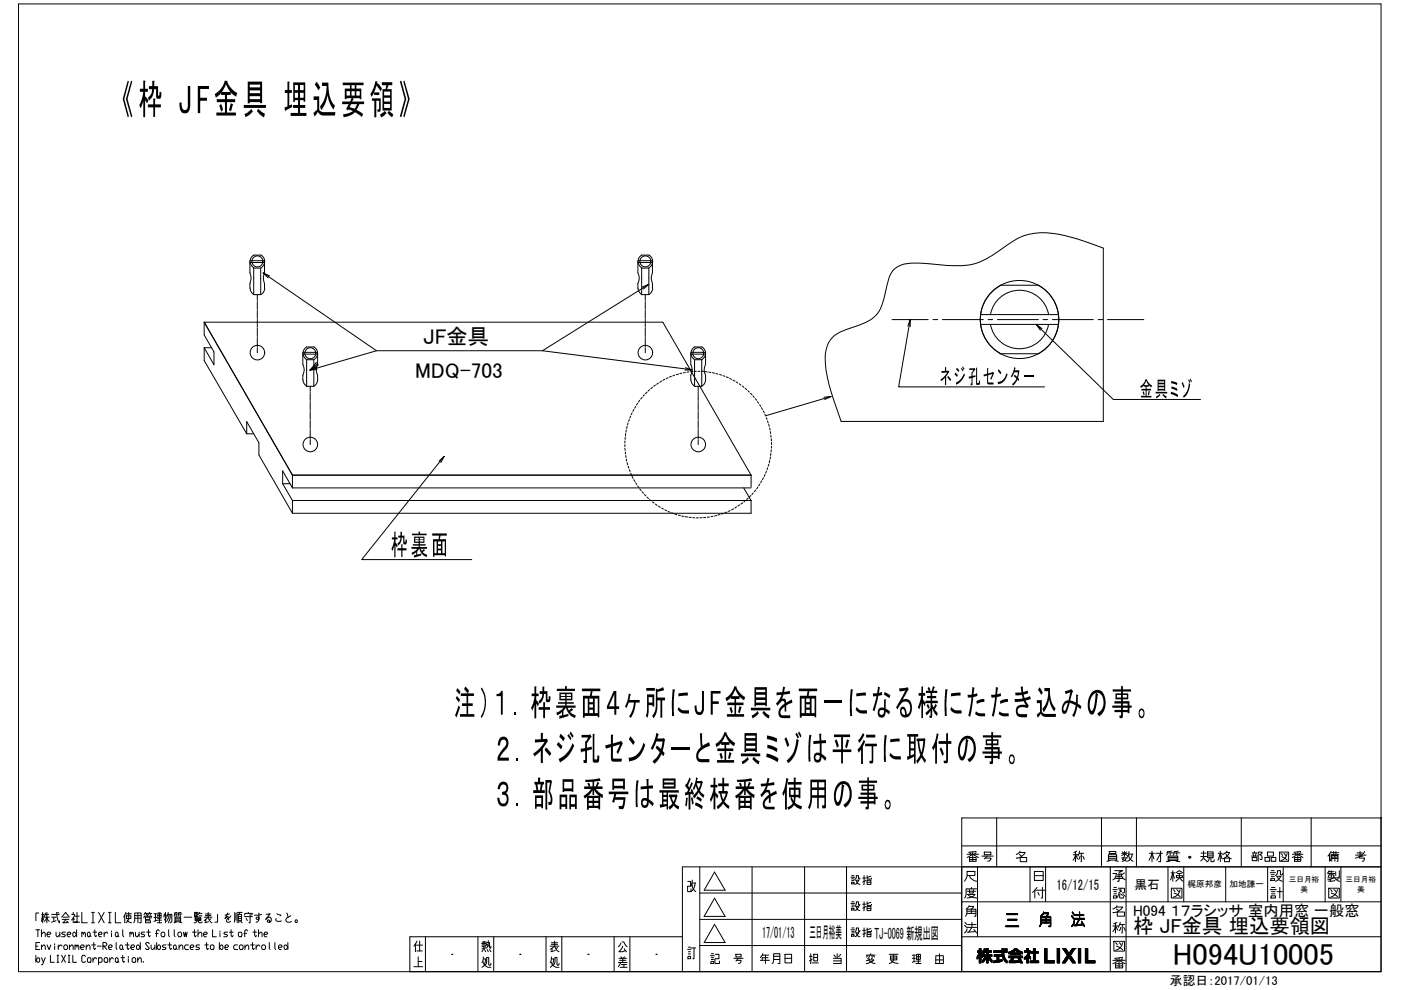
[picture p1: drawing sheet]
<svg xmlns="http://www.w3.org/2000/svg" width="297mm" height="210mm" viewBox="0 0 297 210" stroke-linecap="round" stroke-linejoin="round" font-family="sans-serif">
<!-- layer: TOS_WA -->
<g fill="none" stroke="#000" stroke-width=".21">
<path d="M3.9 .8h288.9v205.2h-288.9zM203.9 179.4h88.9M211.3 173.4v10.4M233.5 173.4v10.4M240.9 173.4v10.4M263.2 173.4v10.4M278 173.4v10.4M292.8 173.4h.1M292.8 173.4h-88.9v32.6M7.6 197.1h.8M8 197.1v1.5M8.2 193.6h-.6v1.6"/>
<path d="M8.4 199.8h-.8v1.5h.8M8.8 198.1l.6-.5 .2 .3v.7M8.8 197.1v1.5M8.8 193.9h.5M9 193.4v2.3M9.2 195.1l-.2-1.2-.2 1.5M9.4 195.4l.5-.9 .2 .6 .3 .3M9.4 194.5h1M9.6 193.9h.7M9.6 193.6l-.2 .7M9.9 193.4v2.3M10 198.1h.6l.2-.2-.2-.3h-.4l-.2 .3v.5l.2 .2h.4"/>
<path d="M11 194.5h.9M11 193.9h1.6M11.4 194.5v.9M11.9 197.6v.8l.2 .2h.2l.4-.5M11.9 195.2l-.9 .3M12 193.4a3.4 3.4 0 0 0 .6 2.3v-.5M12.2 193.4l.3 .2M12.7 197.6v1M13.1 194.5l.8-1.1 .8 1.1M13.2 194.9h1.4M13.4 194.5h1M13.9 197.6h-.6l-.2 .3 .2 .2h.4l.2 .3-.2 .2h-.6"/>
<path d="M13.9 194.9l-.6 .8 1-.2M14.2 195.3l.3 .4M14.3 198.1h.5l.3-.2-.3-.3h-.3l-.2 .3v.5l.2 .2h.3M15.2 193.9h.6v.3l-.6 .9M15.5 193.4v.5M15.6 197.6l.6 .5-.4 .5-.4-.2v-.5zM15.8 194.9l-.3-.3v1.1M15.9 194.3h.9M16.2 197.1v1.5M16.3 193.4v2.1h-.5h1.1M17.3 193.4v2.3h1.2M17.3 197.9l.2-.3 .2 .5"/>
<path d="M17.3 197.6v1M17.7 197.9l.2-.3 .2 .3v.7M18.7 197.6h.2l.2 .3v.5l-.2 .2h-.2l-.2-.2v-.5zM19.1 198.4l.2 .2M19.4 193.4h.6M19.4 195.7h.6M19.7 193.4v2.3M19.7 197.6h.8M19.9 199.8v1.3l.2 .2 .2-.2M20.1 197.1v1.3l.2 .2 .2-.2M20.9 198.1h.6l.2-.2-.2-.3h-.4l-.2 .3v.5l.2 .2h.4M20.9 193.4l1.2 2.3"/>
<path d="M22.1 193.4l-1.2 2.3M22.1 197.6v1M22.8 197.9l-.1-.3h-.2l-.4 .5M23 193.4h.6M23 195.7h.6M23.3 193.4v2.3M23.7 197.4v.2M23.7 197.9v.7M24.5 193.4v2.3h1.1M24.6 197.6h.2l.2 .3v.5l-.2 .2h-.2l-.1-.2v-.5zM24.6 199.8v1.3l.2 .2M25 198.4l.2 .2"/>
<path d="M26 197.1v1.3l.2 .2M26.4 194l-.2 .5M26.7 193.4l-.3 .6v1.7M26.7 193.7h1.2M26.8 194.2h1v.6h-1zM27 195.1l.1 .2 .8 .4M27 199.8v1.3l.2 .2 .2-.2M27.3 193.4a2.05 2.05 0 0 1-.6 2.3M27.5 197.9l.2-.3 .2 .5M27.5 197.6v1M27.9 197.9l.2-.3 .2 .3v.7M28.3 195.7l.3-.5v-1.6h1.3v2.1h-.3"/>
<path d="M28.6 194.7h1.3M28.6 194.1h1.3M28.7 197.6v.8l.2 .2h.2l.4-.5M29.2 193.6v2.1M29.5 197.6v1M29.7 199.8v1.5M30.5 194.6l.1-.3h1.6l-.2 .3M30.7 197.6h-.6l-.2 .3 .2 .2h.4l.2 .3-.2 .2h-.6M30.7 193.7h.6M30.8 194.5h1v.4h-1zM30.8 195.2h1.1v.5h-1.1zM30.8 193.4l-.3 .6"/>
<path d="M30.8 194.9v.3M31 193.7l.1 .3M31.1 197.6h.8M31.3 194v.3M31.5 197.1v1.3l.2 .2 .2-.2M31.6 193.7h.6M31.7 193.4l-.4 .6M31.8 193.7l.1 .3M32.6 193.7h.6M32.6 194.5h.6M33 193.7v1.6M33 197.9h.6"/>
<path d="M33.2 195.1l-.6 .3M33.2 199.8v1.5M33.3 195.7h1M33.4 195.1h.8M33.5 193.6h.6v1.1h-.6zM33.5 194.1h.6M33.8 197.4l-.2-.3-.4 .3v1.2M33.8 193.6v2.1M34.4 197.6h.3l.3 .3v.5l-.3 .2h-.3l-.3-.2v-.5zM34.8 193.7v.3h.5M34.8 194l-.1 .5M35.1 193.4v2.3"/>
<path d="M35.3 194.6l-.5 .5M35.6 193.9h.8v1.5l-.3 .3M35.7 193.4l-.4 1.1M35.8 197.1v1.3l.1 .2M35.8 193.9l-.1 .7-.4 .8M36 199.8v1.3l.2 .2 .2-.2M36.1 193.9l-.1 1.2-.3 .6M36.9 197.1v1.3l.2 .2M37 193.8h.7M37.1 194.5h1.2v.9h-1.2zM37.1 195.1h1.2M37.1 194.8h1.2"/>
<path d="M37.4 195.5l-.5 .2M37.4 193.8v.5M37.5 193.4l-.5 .1-.1 .8M37.8 193.8h.8M37.9 197.6h.4l.2 .3v.5l-.2 .2h-.4l-.2-.2v-.5zM38.1 195.5l.5 .2M38.2 193.8v.5M38.4 193.4l-.6 .1-.1 .8M38.9 197.6l.2 1 .2-1 .2 1 .2-1M39 194.5h1.7M40.8 197.6h.8M41.2 197.1v1.3l.2 .2 .2-.2"/>
<path d="M41.3 193.7h.6v.3h-.6M41.4 194.5h1.2v.7h-1.2zM41.4 194.9h1.2M41.4 194.7h1.2M41.6 193.4v.3M41.6 194v.3M41.8 195.2a.52 .52 0 0 1-.6 .5M42 193.4h-.7v.9h.7M42 198.1l.6-.5 .2 .3v.7M42 197.1v1.5M42.1 195.2l.1 .5h.5l.1-.3M42.2 193.7l-.1 .2"/>
<path d="M42.2 194.2h.6M42.3 193.4l-.1 .3h.6M43.2 198.1h.6l.2-.2-.2-.3h-.4l-.2 .3v.5l.2 .2h.4M43.3 195.2l.3-.3v.7M43.3 194.5h1.6M43.5 194.1h1.2M43.5 193.8h1.2M43.8 199.8v1.3l.2 .2 .2-.2M44.1 194.5l.5 .9 .3 .3M44.1 193.4v1.1l-.5 .4M44.2 195.4l-.8 .3M44.7 194.8l-.3 .2"/>
<path d="M45.1 197.1v1.5h.8M46.1 193.9v1.6h-.6M46.5 199.8v1.5M46.6 197.4v.2M46.6 197.9v.7M48.2 197.6h-.5l-.3 .3 .3 .2h.3l.2 .3-.2 .2h-.6M48.3 193.6l-.6 1.2 .7-.5 .1 .8M48.6 193.7l-.9 .3M48.6 197.6h.8M49 194.2l-1 .9 .2 .4h.4l.3-.1M49 197.1v1.3l.2 .2 .2-.2M49.8 193.4l-.1 2.1"/>
<path d="M50 193.7v1.4M50.3 193.4v2.1M50.4 193.4h.9M50.5 193.9h.7v1.3h-.7zM50.5 194.8h.7M50.5 194.3h.7M50.7 197.6h.4l.2 .3v.5l-.2 .2h-.4l-.2-.2v-.5zM50.7 195.2l-.3 .5M50.9 193.4l-.2 .5M51 195.2l.3 .5M51.7 197.9h.6M51.8 194l.1-.3h1.6l-.1 .3"/>
<path d="M51.8 194.3h1.7M52.2 194.7l.2 .5M52.5 197.4l-.2-.3h-.2l-.2 .3v1.2M52.6 193.4v.3M53 193.9v1.8h-.2M53.5 199.8v1.3l.2 .2 .2-.2M53.6 197.6h.8M54 197.1v1.3l.2 .2 .2-.2M54.8 198.1l.4-.5h.2l.2 .3v.7M54.8 197.1v1.5M54.9 193.6l-.1 1.3h-.4l-.1-.1 .1-.3h.4l.1 .6-.6 .4M55.5 193.9l-1.5 .1"/>
<path d="M56 198.1h.6l.2-.2-.2-.3h-.4l-.2 .3v.5l.2 .2h.4M56.5 193.9l.8-.2-1 1.2 .6-.4h.4l.2 .3v.4l-.2 .3h-.5l-.1-.3 .4-.1 .1 .4M57.1 199.8v1.3l.2 .2M58.3 199.8v1.3l.1 .2M58.6 194.8l-.2 .3 .4 .3h.7l.1-.2M58.7 193.7l.8 .3-.1 .2M60.8 193.6l.3 .9M61 199.8v1.5M61.7 194.2a1.13 1.13 0 0 0-1.1 1l.3 .3h.6l.3-.1M88.4 199.5l-.3 .6v1.7M89 199.5v2.1M90.2 198.6v7.4"/>
<path d="M101.3 198.6v7.4M102.3 199.7h.8M102.6 199.5v.5h-.4h1M103.2 199.8h.6l.1 1.2 .2-.1v-.3M103.5 199.4a1.97 1.97 0 0 1-.3 1.6M104.7 198.6v7.4M115.8 198.6v7.4M116.9 199.9h1.3M117.6 199.5v1.1l-.6 .5M119.1 198.6v7.4M130.2 198.6v7.4M131.6 200l-.5 .7"/>
<path d="M131.9 199.7h.4l.7 1M133.5 198.6v7.4M144.7 198.6h-57.8v7.4M145.8 186.9h.6v1h-.6v1.1h.7v-.5M146.7 187.4a1.9 1.9 0 0 0 .8 1.6M146.7 187.2h.8M146.8 186.6l-.3 1.3M147.4 187.2a2.28 2.28 0 0 1-.9 1.8M148.4 194.9h55.5M148.4 189.3h55.5M148.4 183.8v22.2M149.3 199.8l2.2-3.8 2.2 3.8"/>
<path d="M151.5 190.4l2.2 3.9h-4.4zM151.5 184.9l2.2 3.9h-4.4zM159.5 183.8v22.2M170.6 183.8v22.2M179.5 183.8v22.2M203.9 198.6h88.9M203.9 191.2h88.9M207.2 183.8v14.8M218.4 183.8v7.4M219.3 184.8h1.9v1.9h-1.9zM221.7 183.8v7.4M235.4 183.8v22.2"/>
<path d="M236.2 199.6h2.2v2.1h-2.2zM238 199.9a1.89 1.89 0 0 1-1.5 1.6M238.7 183.8v22.2M247.6 183.8v7.4M251 183.8v7.4M259.9 183.8v7.4M268.8 183.8v7.4M272.1 183.8v7.4M281 183.8v7.4M284.3 183.8v7.4M292.8 183.8h-148.1v22.2M7.6 200.6h.4"/>
<path d="M7.6 202.6v1.4M8 203.1l.4 .2v.5l-.2 .2-.6-.4zM8.8 200.9l.4-.6h.2l.2 .3v.7M8.8 200.3v1M8.8 203.1l.4 .9M9.6 203.1l-.6 1.4h-.2M10 200.3l.4 1 .4-1M10.7 202.6v1.4h.8M11.6 200.1v.2M11.6 200.6v.7M12.1 202.6h.4M12.1 204h.4"/>
<path d="M12.3 202.6v1.4M12.3 200.3v1M13.1 202.6l.8 1.4M13.2 200.6l-.4-.3-.5 .6M13.7 200.3h.4l.2 .3v.5l-.2 .2h-.4l-.2-.2v-.5zM13.9 202.6l-.8 1.4M14.5 202.6h.3M14.5 204h.3M14.6 202.6v1.4M14.7 200.9l.4-.6h.2l.2 .3v.7M14.7 200.3v1M15.4 202.6v1.4h.8"/>
<path d="M15.9 200.6l.2-.3 .2 .6M15.9 200.3v1M16.3 200.6l.2-.3 .2 .3v.7M17.1 200.9h.6l.2-.3-.2-.3h-.4l-.2 .3v.5l.2 .2h.4M18.1 202.8l-.2-.2h-.4l-.2 .2v1l.2 .2h.4l.2-.2M18.3 200.9l.4-.6h.2l.2 .3v.7M18.3 200.3v1M18.7 203.1h.4l.2 .2v.5l-.2 .2h-.4l-.2-.2v-.5zM19.5 200.3h.8M19.7 203.1v.9M20.5 203.3l-.2-.2h-.2l-.4 .5M20.6 200.6h.8"/>
<path d="M20.9 203.3l.2-.2h.4l.2 .2v.5l-.2 .2h-.6M20.9 203.1v1.4M21.8 200.6h.6l.2-.3-.2-.5h-.6v1.5M22 200.6l.6 .7M22.3 203.1h.4l.1 .2v.5l-.1 .2h-.4l-.2-.2v-.5zM23 200.9h.6l.2-.3-.2-.3h-.4l-.2 .3v.5l.2 .2h.4M23.3 203.1v.9M24 203.3l-.1-.2h-.2l-.4 .5M24.6 203.1h.2l.2 .2v.5l-.2 .2-.3-.2v-.5zM25 203.8l.2 .2M25.6 200.3h.2l.2 .3v.5l-.2 .2h-.2l-.2-.2v-.5zM25.6 203.1h.8"/>
<path d="M26 201.1l.2 .2M26 202.6v1.2l.2 .2 .2-.2M26.6 200.3h.8M27.2 202.8v.3M27.2 203.3v.7M27.8 200.9h.5l.3-.3-.3-.3h-.3l-.2 .3v.5l.2 .2h.3M28.2 203.1h.4l.2 .2v.5l-.2 .2h-.4l-.2-.2v-.5zM29.2 200.3h.2l.3 .6-.3 .4h-.2l-.3-.2v-.5zM29.2 203.6l.4-.5h.2l.2 .2v.7M29.2 203.1v.9M30.4 203.8v.2M31.7 200.1l-.3-.3h-.3l-.3 .3 .9 1-.3 .2h-.3l-.3-.2"/>
<path d="M32 200.3v.8l.2 .2 .6-.4M32.8 200.3v1M33.6 200.3h.2l.2 .3v.5l-.2 .2h-.2l-.4-.4zM35.2 200.3h-.6l-.2 .3 .2 .3h.4l.2 .2-.2 .2h-.6M35.6 200.3h.8M37 200.3l.4 .3v.5l-.2 .2-.4-.2v-.5zM37.4 201.1l.2 .2M38 200.9l.3-.6h.3l.2 .3v.7M38 200.3v1M39.9 200.3h-.5l-.3 .3v.5l.3 .2h.5M40.3 200.9h.6l.2-.3-.2-.3h-.4l-.2 .3v.5l.2 .2h.4M42.3 200.3h-.6l-.2 .3 .2 .3h.4l.2 .2-.2 .2h-.6"/>
<path d="M43.4 200.3h.8M44.8 200.3h.4l.2 .3v.5l-.2 .2h-.4l-.2-.2v-.5zM46.9 200.3h.2l.2 .3v.5l-.2 .2h-.2l-.4-.4zM47.7 200.9h.6l.2-.3-.2-.3h-.4l-.2 .3v.5l.2 .2h.4M50.4 200.3h-.6l-.2 .3v.5l.2 .2h.6M51 200.3h.3l.2 .3v.5l-.2 .2h-.3l-.3-.2v-.5zM51.9 200.9l.5-.6h.1l.2 .3v.7M51.9 200.3v1M53.1 200.3h.8M54.3 200.3v1M55.1 200.6l-.4-.3-.4 .6M55.7 200.3h.4l.2 .3v.5l-.2 .2h-.4l-.2-.2v-.5z"/>
<path d="M59 200.9h.6l.2-.3-.2-.3h-.3l-.3 .3v.5l.3 .2h.3M60.4 200.3h.2l.4 .6-.4 .4h-.2l-.2-.2v-.5zM88.1 200.1l-.4 .5M88.3 200.4h1.3M95.8 202.3h.1M102.2 200.7h.8M102.3 203.9l.4 .8 .7 .4h.7M102.5 203.3h.5l-.4 1.5-.4 .3M102.5 202.9l-.2 1-.1 .2M102.5 201.3l-.3 .5M102.5 200l-.3 .4M102.6 200.4v.7"/>
<path d="M102.7 201.3l.3 .5M102.8 200l.1 .4h.3v-.2M103 201l-.8 .2M103.3 200.3l.3 .3M103.3 201.3l.2 .5M103.8 201.3l.3 .5M104.1 204.2v.3l-.2 .2-.3-.2v-1.5h-.4l-.1 1.3-.2 .4M110.2 202.3h.1M116.7 201.3l.3-.2v.6M116.7 200.6h1.8M116.8 203.9l.4 .8 .6 .4h.7M116.9 203.3h.6l-.5 1.5-.3 .3"/>
<path d="M116.9 202.9l-.2 1.2M116.9 200.2h1.3M117.6 200.6l.5 .9 .4 .3M117.7 201.5l-.9 .3M118.2 200.9l-.4 .3M118.5 204.2v.3l-.2 .2-.2-.2v-1.5h-.4l-.1 1.3-.3 .4M124.7 202.3h.1M131.1 204.1h1.9M131.2 203.2h1.6M131.3 203.6h1.4M131.5 205.1h1.5M131.6 204.1l-.5 .9"/>
<path d="M131.6 202.9l.3 .3M131.8 204.5h1M132 200.6l-.1 .4-.7 .8h.8l.6-.3M132 203.2v.9M132.3 204.5v.6M132.4 201.2l.4 .6M132.4 202.9l-.2 .3M139.1 202.3h.1M145.8 201.3h.7M145.9 202.8h.5v.5h-.5zM146 202.3h.4M146 201.8h.4"/>
<path d="M146 200.8h.4M146.5 201h1M147.1 201v2.3h-.2M148.4 200.5h55.5M207.2 202.8v.5M207.2 201.6v.4M207.2 202.7v.5M207.3 201.6v.4M207.4 202.5l-.1 .7M207.5 201.6v.4M207.5 202.3v.7M207.5 201.6v1.3"/>
<path d="M207.6 201.1h.4v.5h.3v.4h-.3l.3 .5v.5l-.3-.4v1.6h-.4v-1.4l-.5 .6v-.5l.5-.9h-.4v-.4h.4zM207.7 201.1v3.1M207.8 201.1v3.1M207.9 201.1v3.1M208 201.1v3.1M208.1 201.6v.4M208.1 202.2v.5M208.1 202.3v.5M208.2 201.6v.4M208.2 202.3v.7M208.4 203.6v.4M208.4 201.9v.4"/>
<path d="M208.4 202.4v.4M208.4 203.5v.5M208.5 201.7v.6M208.5 202.4v.4M208.5 203.4v.5M208.6 201.6v.7M208.6 202.4v.4M208.6 203.3v.6M208.6 201.2h.4l-.1 .4h.3v-.5h.3v.5h.7v.3h-.7v.5h.8v.4h-.4l.4 .8v.5l-.8-1.1v1.2h-.3v-1.2l-.4 .6-.5 .5v-.5l.6-.8h-.5v-.4h.8v-.5h-.4l-.4 .4zM208.6 201.2v1M208.6 203.2v.6M208.7 201.2v.9"/>
<path d="M208.7 202.4v.4M208.7 203.1v.6M208.8 201.2v.8M208.8 202.4v.4M208.8 203v.7M208.8 201.2v.7M208.8 202.4v1.2M208.9 201.2v.7M208.9 202.4v1.1M208.9 201.2v.3M208.9 201.6v.3M208.9 202.4v1"/>
<path d="M209 201.6v.3M209.1 202.4l-.1 .9M209.2 201.6v.3M209.2 202.4v.6M209.2 201.1v3.1M209.3 201.1v3.1M209.4 201.1v3.1M209.5 201.1v3.1M209.6 201.6v.3M209.6 202.4v.7M209.7 201.6v.3M209.7 202.4v.8"/>
<path d="M209.7 202.4v1M209.8 201.6v.3M209.8 202.4v1.1M209.9 201.6v.3M209.9 202.4v1.3M210 201.6v.3M210 202.4v.4M210 203.1v.6M210 203.2v.6M210.1 201.6v.3M210.1 202.4v.4M210.1 203.4v.5"/>
<path d="M210.2 201.6v.3M210.2 202.4v.4M210.2 203.4v.5M210.3 202.4v.4M210.3 203.5v.5M210.3 203.6v.5M210.7 201.6h1.7v-.5h.4v.5h.8v.4h-.8l.2 .8 .6 .9v.5l-.6-.4a2.69 2.69 0 0 1-.6-1.8h-1.7zM210.7 201.6v.4M210.7 203.7v.4M210.8 202.4h1.5v.4h-.5v.8l.7-.2a.59 .59 0 0 1-.7 .6l-1.1 .1v-.4h.7v-.9h-.6zM210.8 201.6v.4M210.8 202.4v.4"/>
<path d="M210.8 203.7v.4M210.9 201.6v.4M210.9 202.4v.4M210.9 203.7v.4M211 201.6v.4M211 202.4v.4M211 203.7v.4M211.1 201.6v.4M211.1 202.4v.4M211.1 203.7v.4M211.2 201.6v.4M211.2 202.4v.4"/>
<path d="M211.2 203.7v.4M211.3 201.6v.4M211.3 202.4v.4M211.3 203.7v.3M211.4 201.6v.4M211.4 202.4v.4M211.4 203.7v.3M211.4 202.4v1.6M211.5 201.6v.4M211.5 202.4v1.6M211.6 201.6v.4M211.6 202.4v1.6"/>
<path d="M211.7 201.6v.4M211.7 202.4v1.6M211.8 201.6v.4M211.8 202.4v.4M211.8 203.6v.4M211.9 201.6v.4M211.9 202.4v.4M211.9 203.6v.3M212.1 201.6v.4M212.1 202.4v.4M212.1 203.5v.4M212.2 201.6v.4"/>
<path d="M212.2 202.4v.4M212.2 203.5v.4M212.3 201.6v.4M212.3 202.4v.4M212.3 203.5v.4M212.4 201.6v.4M212.4 203.5v.3M212.5 201.1v1.2M212.5 203.4v.4M212.5 201.1v1.6M212.6 201.1v2M212.7 201.1v2.2"/>
<path d="M212.8 201.1v2.4M212.9 201.6v.4M212.9 202.6v1M213 201.6v.4M213 202.8v.9M213 201.2h.6v.3h-.6zM213 201.2v.3M213 203.1v.7M213.1 201.2v.3M213.1 201.6v.4M213.1 203.2v.7M213.2 201.2v.3"/>
<path d="M213.2 201.6v.4M213.2 203.3v.6M213.2 203.4v.6M213.3 201.2v.3M213.3 201.6v.4M213.3 203.5v.5M213.3 203.6v.5M213.4 201.2v.3M213.4 201.6v.4M213.4 203.6l.1 .6M213.9 201.9l.6-.2 .6-.5h.5l.6 .5 .6 .2v.4l-.4-.2v.3h-2.1v-.3l-.4 .2zM213.9 202.7h2.9v.4h-1.8l-.3 .6h1.1l.3-.1-.3-.4h.5l.5 1h-.4l-.2-.3-.4 .2h-1.9v-.4h.3l.3-.6h-.6z"/>
<path d="M213.9 201.9v.4M213.9 202.7v.4M213.9 201.9v.3M214 201.8v.4M214 202.7v.4M214 203.7v.4M214.1 201.8v.4M214.1 202.7v.4M214.1 203.7v.4M214.2 201.8v.4M214.2 202.7v.4M214.2 203.7v.4"/>
<path d="M214.3 202.7v.4M214.3 201.7v.7M214.3 203.5v.6M214.4 201.7v.7M214.4 202.7v.4M214.4 203.3v.8M214.4 203.1v1M214.5 201.6v.8M214.5 202l.7-.3a.21 .21 0 0 1 .2-.2 .21 .21 0 0 1 .2 .2l.6 .3zM214.5 202.7v1.4M214.6 201.6v.8M214.6 202.7v1.4"/>
<path d="M214.7 201.5v.5M214.7 202v.4M214.7 202.7v1.4M214.7 202.7v.9M214.7 203.7v.4M214.8 201.5v.4M214.8 202v.4M214.8 202.7v.8M214.8 203.7v.4M214.9 201.4v.5M214.9 202v.4M214.9 202.7v.6"/>
<path d="M214.9 203.7v.4M214.9 201.4v.4M214.9 202.7v.4M215 201.3v.5M215 202v.4M215 202.7v.4M215 203.7v.4M215 201.2v.5M215.1 202v.4M215.1 202.7v.4M215.1 203.7v.4M215.2 201.2l-.1 .5"/>
<path d="M215.3 201.2v.4M215.3 202v.4M215.3 202.7v.4M215.3 203.7v.4M215.3 201.2v.3M215.4 201.2v.3M215.4 202v.4M215.4 202.7v.4M215.4 203.7v.4M215.4 201.2v.4M215.5 201.2v.4M215.5 202v.4"/>
<path d="M215.5 202.7v.4M215.5 203.7v.4M215.5 201.2v.5M215.6 201.2v.5M215.6 202v.4M215.6 202.7v.4M215.6 203.7v.4M215.7 201.3v.5M215.7 202v.4M215.7 202.7v.4M215.7 203.7v.4M215.8 201.3v.5"/>
<path d="M215.8 202v.4M215.8 202.7v.4M215.8 203.7v.4M215.8 201.4v.5M215.9 201.5v.4M215.9 202v.4M215.9 202.7v.4M215.9 203.2v.1M215.9 203.7v.3M216 201.5v.5M216 202v.4M216 202.7v.4"/>
<path d="M216 203.2v.3M216 203.6v.4M216.1 201.6v.8M216.1 202.7v.4M216.1 203.2v.8M216.1 203.2v.7M216.2 201.7v.7M216.2 202.7v.4M216.2 203.2v.7M216.3 201.7v.7M216.3 202.7v.4M216.3 203.2v.8"/>
<path d="M216.4 201.7v.7M216.4 202.7v.4M216.4 203.3v.8M216.4 201.7v.4M216.4 203.4v.8M216.5 201.7v.5M216.5 202.7v.4M216.5 203.5v.7M216.5 201.8v.4M216.5 203.7v.5M216.6 201.8v.4M216.6 202.7v.4"/>
<path d="M216.6 203.8v.4M216.7 201.8v.4M216.7 202.7v.4M216.7 204v.2M216.8 201.9v.4M216.8 202.7v.4M216.8 204.1v.1M217.2 203v.4M217.2 201.6v.3M217.3 201.6v.3M217.3 202.9v.5M217.4 201.6v.3"/>
<path d="M217.4 202.9v.4M217.5 201.6v.3M217.5 202.8v.5M217.6 201.6v.3M217.6 202.7v.5M217.6 202.6v.5M217.7 201.1h.3v.5h.5l-.4 1 .4 .3v.5l-.5-.4v1.2h-.3v-1.1l-.5 .3v-.4a1.48 1.48 0 0 0 .8-1.1h-.8v-.3h.5zM217.7 201.1v.8M217.7 202.6v1.6M217.7 202.5v1.7M217.8 201.1v.8M217.8 202.4v1.8"/>
<path d="M217.9 201.1v.8M217.9 202.3v1.9M218 201.1v.8M218 202.1v2.1M218 201.1v3.1M218.2 201.6v1.5M218.2 201.6v.9M218.2 202.6v.5M218.3 201.6v.7M218.3 202.7v.4M218.3 201.6v.6M218.3 202.8v.4"/>
<path d="M218.4 201.6v.3M218.4 202.8v.5M218.4 203.7v.4M218.5 202.8v.5M218.5 203.7v.4M218.6 203.7v.4M218.6 201.7v.4M218.7 201.7v.4M218.7 203.7v.4M218.8 201.7v.4M218.8 203.7v.4M218.9 201.7v.4"/>
<path d="M218.9 203.7v.4M219 201.7v.4M219 203.7v.4M219.1 201.7v.4M219.1 203.7v.4M219.1 201.1h.4v.6h.6v.4h-.6v1.6h.7v.4h-1.8v-.4h.7v-1.6h-.5v-.4h.5zM219.1 201.1v3M219.2 201.1v3M219.3 201.1v3M219.4 201.1v3M219.5 201.7v.4M219.5 203.7v.4"/>
<path d="M219.7 201.7v.4M219.7 203.7v.4M219.8 201.7v.4M219.8 203.7v.4M219.9 201.7v.4M219.9 203.7v.4M220 201.7v.4M220 203.7v.4M220.1 201.7v.4M220.1 203.7v.4M220.2 203.7v.4M221.5 201.1h.5v2.6h1.5v.5h-2z"/>
<path d="M221.5 201.1v3.1M221.6 201.1v3.1M221.7 201.1v3.1M221.8 201.1v3.1M221.9 201.1v3.1M222 201.1v3.1M222.1 203.7v.5M222.2 203.7v.5M222.3 203.7v.5M222.4 203.7v.5M222.5 203.7v.5M222.6 203.7v.5"/>
<path d="M222.7 203.7v.5M222.8 203.7v.5M222.9 203.7v.5M223 203.7v.5M223.1 203.7v.5M223.2 203.7v.5M223.3 203.7v.5M223.4 203.7v.5M223.5 203.7v.5M224.1 201.1h.5v3.1h-.5zM224.2 201.1v3.1M224.3 201.1v3.1"/>
<path d="M224.4 201.1v3.1M224.5 201.1v3.1M224.6 201.1v3.1M225.3 204.1v.1M225.3 201.1h.7l.6 1.1 .8-1.1h.6l-1.1 1.5 1.1 1.6h-.6l-.8-1.2-.8 1.2h-.6l1.1-1.6zM225.4 201.1v.1M225.4 204v.2M225.4 203.9v.3M225.5 201.1v.3M225.5 203.8v.4M225.5 201.1v.4M225.5 203.7v.5"/>
<path d="M225.6 201.1l.1 .5M225.7 203.5v.7M225.7 201.1v.6M225.7 203.4v.8M225.8 201.1v.7M225.8 203.3v.9M225.9 201.1v.8M225.9 203.2v.9M225.9 201.1v.9M225.9 203.1v.9M226 201.2v.9M226 203v.9"/>
<path d="M226 201.3v.9M226 202.9v.9M226.1 201.4v.9M226.1 202.8v.9M226.2 201.5v.9M226.2 202.8v.9M226.3 201.6v.9M226.3 202.6v.9M226.3 201.7v1.7M226.4 201.8v1.6M226.5 201.9v1.3M226.6 202.1v1"/>
<path d="M226.6 202.2v.8M226.7 202.1v1M226.8 202v1.2M226.9 201.9v1.4M226.9 201.8v1.6M227 201.7v1.8M227 201.6v.9M227 202.7v.9M227.1 202.8v1M227.1 201.4v.9M227.2 201.3v.9M227.2 203v.9"/>
<path d="M227.3 203.1l.1 1M227.4 201.1l-.1 1M227.4 201.1v.8M227.4 203.3v.9M227.5 201.1v.7M227.5 203.4v.8M227.6 201.1v.6M227.6 203.4v.8M227.6 201.1v.5M227.6 203.5v.7M227.7 201.1v.4M227.7 203.7v.5"/>
<path d="M227.7 201.1v.3M227.8 201.1v.2M227.8 203.8v.4M227.9 201.1v.1M227.9 203.9v.3M228 201.1h.1M228 204v.2M228.6 201.1h.5v3.1h-.5zM228.7 201.1v3.1M228.8 201.1v3.1M228.9 201.1v3.1M229 201.1v3.1"/>
<path d="M229.1 201.1v3.1M230.1 201.1h.5v2.6h1.6v.5h-2.1zM230.2 201.1v3.1M230.3 201.1v3.1M230.4 201.1v3.1M230.5 201.1v3.1M230.6 201.1v3.1M230.7 203.7v.5M230.8 203.7v.5M230.9 203.7v.5M231 203.7v.5M231.1 203.7v.5"/>
<path d="M231.2 203.7v.5M231.3 203.7v.5M231.4 203.7v.5M231.5 203.7v.5M231.6 203.7v.5M231.7 203.7v.5M231.8 203.7v.5M231.9 203.7v.5M232 203.7v.5M232.1 203.7v.5"/>
<circle cx="62.8" cy="195.3" r=".28"/>
</g>
<!-- layer: TOS_S1 -->
<g fill="none" stroke="#000" stroke-width=".21">
<path d="M53 55.4v2.4a2.79 2.79 0 0 1 0 2.3 2.19 2.19 0 0 0 .8 2.3M53 55.7h3.1M53 55.3h3.1M53.7 56.8h1.6v5.7h-1.6M53.8 56.8v5.7M53.8 54.1h1.5M53.8 54.1a1.55 1.55 0 0 0 0 2.7M55.3 54.1a1.55 1.55 0 0 1 0 2.7M56.1 55.4v2.4a2.79 2.79 0 0 0 0 2.3v1M135.2 55.4v2.4a2.43 2.43 0 0 1 0 2.3v1M135.2 55.7h3.1M135.2 55.3h3.1"/>
<path d="M136 56.8h1.6v5.7h-1.6M136 56.8v5.7M137.6 54.1h-1.5a1.55 1.55 0 0 0 0 2.7M137.6 54.1a1.55 1.55 0 0 1 0 2.7M138.3 55.4v2.4a2.79 2.79 0 0 0 0 2.3v1M189.4 57.3a5.7 5.7 0 0 1 4.1-1.5l4.3 .2a20.4 20.4 0 0 0 9.5-.3 33.6 33.6 0 0 0 7.4-4.5 12.8 12.8 0 0 1 9.7-1.6l1.3 .3a53.7 53.7 0 0 1 8.2 2.7v36.8h-55.6l-1.1-3.4a26.1 26.1 0 0 1-2.1-11.5 5.6 5.6 0 0 1 4.4-4.7 16.3 16.3 0 0 0 5.7-2.4 6.5 6.5 0 0 0 2.2-4 17 17 0 0 1 1.7-5.7zM43.3 68.3h97.2l18.7 32.4M43.3 68.3v2.7l2.1 3.6v2.7l-2.1-3.6M43.3 68.3l18.7 32.4M43.3 73.7v2.7l9 15.6M43.3 73.7h1.6M56.1 61.1a1.55 1.55 0 0 1-.8 1.3"/>
<path d="M64.2 74.9v2.3a2.43 2.43 0 0 1 0 2.4v.9M64.2 74.7h3.1M64.2 75.1h3.1M65 76.3h1.5v5.6h-1.5zM65 73.6h1.5M65 73.5a1.55 1.55 0 0 0 0 2.7M66.5 73.5a1.55 1.55 0 0 1 .8 1.4M67.3 74.9v2.3a2.43 2.43 0 0 0 0 2.4v.9M67.3 74.9a1.55 1.55 0 0 1-.8 1.3M135.3 61.1a1.55 1.55 0 0 0 .8 1.3M138.4 61.1a1.55 1.55 0 0 1-.8 1.3M146.5 74.9v2.3a2.43 2.43 0 0 1 0 2.4v.9"/>
<path d="M146.5 74.7h3M146.5 75.1h3M147.3 76.3h1.5v5.6h-1.5zM147.3 73.6h1.5M147.3 73.5a1.55 1.55 0 0 0 0 2.7M148.8 73.5a1.55 1.55 0 0 1 .8 1.4M149.6 74.9v2.3a2.43 2.43 0 0 0 0 2.4v.9M149.6 74.9a1.55 1.55 0 0 1-.8 1.3M207.9 66.7h16.5M207.9 68.8h16.5M210 68.8a6.3 6.3 0 0 0 6.2 5.1 6.3 6.3 0 0 0 6.1-5.1M210 66.7a6.3 6.3 0 0 1 6.2-5.2 6.3 6.3 0 0 1 6.1 5.2"/>
<path d="M224.5 67.7a8.3 8.3 0 0 0-4.3-7.2h-8.1a8.3 8.3 0 0 0 0 14.5M224.5 67.7a8.3 8.3 0 0 1-4.3 7.3h-8.2M52.3 92v-2.6l2.6 4.5v2.6l7.1 12.3M52.3 92h1.5M64.2 80.5a1.55 1.55 0 0 0 .8 1.4M67.3 80.5a1.55 1.55 0 0 1-.8 1.4M146.5 80.5a1.55 1.55 0 0 0 .8 1.4M149.6 80.5a1.55 1.55 0 0 1-.8 1.4M59.9 102.6v-2.7l2.1 3.5M59.9 102.6h1.6M59.9 102.6l2.1 3.5M62 100.7h97.2"/>
<path d="M62 103.4h97.2M62 106.1h97.2M62 100.7v2.7M62 106.1v2.7M157.7 103.4l1.5 2.7M159.2 106.1v2.7h-97.2M159.2 100.7v2.6"/>
<circle cx="54.6" cy="55.4" r="1.16"/>
<circle cx="136.8" cy="55.4" r="1.16"/>
<circle cx="54.6" cy="74.8" r="1.55"/>
<circle cx="65.8" cy="74.9" r="1.16"/>
<circle cx="136.8" cy="74.8" r="1.55"/>
<circle cx="148" cy="74.9" r="1.16"/>
<circle cx="216.2" cy="67.7" r="8.3"/>
<circle cx="65.8" cy="94.2" r="1.55"/>
<circle cx="148" cy="94.2" r="1.55"/>
</g>
<!-- layer: TOS_M1 -->
<g fill="#000">
<path d="M79.6 17.2l.4 .1-.1 .3 .7 .6 .4 .6-.3 .6-.9-1.3-.5 1.6-.5 .8-.3-.6 .7-1.3zM80.6 24.2l1-.7 .3 .5-1.1 .9zM81 17.4h2.2v.7h-.9l-.2 .8h.9v4.5h-1.9v-4.5h.6l.2-.8h-.9zM82.5 23.5l.9 .7-.2 .6-1-.9zM79.3 19.6h1.1v.5h-1.1zM81.4 19.4v.8h1.3v-.8zM81.4 20.7v.8h1.3v-.8zM81.4 22v.9h1.3v-.9zM78.9 20.9h1.8v2.5l-.2 .3h-.5v-.5h.3l.1-.2v-1.6h-.6v3.5h-.4v-3.5h-.5z"/>
<path d="M84.8 17.3l.3-.2 1 3.9-1 3.9-.3-.2 1-3.7zM85.5 17.3l.3-.2 1.1 3.9-1.1 3.9-.3-.2 1-3.7z"/>
<path d="M198.6 155.4l.4 .4-.4 1.5 .1 4.6h-.4v-3.6l-.4 .8-.3-.6 .7-1.5zM200.6 155.5h.4v1.6h.7v.6h-.7l-.1 4-.8 .1v-.5l.5-.1v-3.5h-1.6v-.6h1.6zM199.5 158.5l.6 1.4-.3 .4-.6-1.5z"/>
<path d="M204 156.5l.5-.4 .5-.1 1 .2 .6 .9 .3 1v1.3l-.3 .9-.5 .8-.6 .5-.4-.6 .8-.6 .3-.5 .2-1.5-.3-1.3-.6-.4-.6-.1 .4 .4v.1l-.5 2.7-.3 1.1a.57 .57 0 0 1-.7 .3 .57 .57 0 0 1-.4-.6l-.3-1v-1.2l.3-.9zM204.3 157l-.7 1.3v1.5a.45 .45 0 0 0 .5 .6l.4-1.2 .3-2a.26 .26 0 0 0-.1-.5 .26 .26 0 0 0-.4 .3z"/>
<path d="M221.4 145.9h1.2v1.3l.2 1.2 .4 1 .6 .8-.3 .7-.8-1.5-.3-1.2-.3 1.3-.8 1.5-.3-.7 .8-1.2 .4-1.8v-.8h-.8zM219.8 148.4h1.1v2.5l.2 .3 .5 .2h2.3l-.1 .6h-2.3l-.4-.2-.4-.5-.7 .9-.2-.7 .7-.6v-1.8h-.7zM220.4 145.7l.7 1.1-.3 .5-.7-1.1z"/>
<path d="M225.7 146.5l1.4-.4 .4 .4-.5 1.6a.35 .35 0 0 0 0 .4 .35 .35 0 0 0 .4 .2l.7 .3v-1.8l.5 .2-.1 1.2a.96 .96 0 0 0 .7 1.1l-.1 .7-.7-.6-.2 1.1-.5 1.1-.4-.3 .7-1.4a.6 .6 0 0 0-.2-.9l-.5-.2a.39 .39 0 0 0-.5-.1 .39 .39 0 0 0-.2 .4l-.6 1.7a.52 .52 0 0 1-.6 .1 .52 .52 0 0 1-.2-.6l-.1-.6 .2-.7 .7-.8a.57 .57 0 0 0 .7-.8l.2-1-1 .3zM226 149.2l-.4 .5a.59 .59 0 0 0 .2 1l.6-1.7z"/>
<path d="M231.5 146.8l.6-.4 .5-.2 .9 .3 .6 .9 .3 .9v1.3l-.3 1-.5 .8-.6 .5-.4-.6 .8-.6 .4-.7 .2-1.4-.5-1.3-.4-.3-.7-.1 .4 .3v.2l-.4 2.7-.4 1a.61 .61 0 0 1-.8 .3 .61 .61 0 0 1-.4-.7l-.2-.9 .1-1.1 .2-.9zM231.8 147.3l-.7 1.2v1.6a.44 .44 0 0 0 .5 .6l.5-1.3 .2-2a.26 .26 0 0 0-.1-.4 .26 .26 0 0 0-.4 .2z"/>
<path d="M235.9 146.2h1.8v-.7h.4v.7h1.7v.4h-1.7v.4h1.1v1.3h-1.1v.4h1.4v.9h.4v.5h-.4v1.1h-.4v-.2h-1v1l-.2 .3h-.5l-.1-.6h.4v-.7h-1.4v-.5h1.4v-.4h-1.9v-.5h1.9v-.4h-1.4v-.5h1.4v-.4h-1.2v-1.3h1.2v-.4h-1.8zM236.8 147.3v.6h.9v-.6zM238.1 147.3v.6h.8v-.6zM238.1 150.1v.4h1v-.4zM238.1 149.2v.4h1v-.4z"/>
<path d="M241.7 150.4l.5-.2 .2 .2 .2 .5v.8a.6 .6 0 0 1-.7 .6 .6 .6 0 0 1-.5-.8l.1-.8zM241.8 150.7a.68 .68 0 0 0-.2 .7 .68 .68 0 0 0 .6 .5l.2-.4a.56 .56 0 0 0 0-.6 .56 .56 0 0 0-.6-.2z"/>
<path d="M177.6 166.2l.9-.6h.7l.4 .2 .6 .7 .4 1.3v1.1l-.3 1-.4 .7-.7 .6-.4-.6 .5-.3 .6-.8 .2-.6v-1.1l-.4-1.1-.5-.4-.6-.1 .4 .5-.5 2.8-.3 1a.59 .59 0 0 1-.7 .3 .59 .59 0 0 1-.5-.6l-.2-.8v-1.2l.3-1.2zM178.1 166.4l-.6 .8-.2 .8-.1 1.4a.47 .47 0 0 0 .6 .6l.5-1.4 .2-2.3z"/>
<path d="M182.1 165.5h1.8v-.7l.4 .1-.1 .6h1.8v.5h-1.8v.4h1.2v1.2h-1.2v.4h1.4v.9h.5v.5h-.5v1.1h-.3v-.1h-1.1v1l-.1 .2h-.6v-.5l.4-.1v-.6h-1.5v-.5h1.5v-.5h-1.9v-.5h1.9v-.4h-1.5v-.5h1.5v-.4h-1.2v-1.2h1.2v-.4h-1.8zM183 166.7v.5h.9v-.5zM184.2 166.7v.5h.9v-.5zM184.2 169.4v.5h1.1v-.5zM184.2 168.5v.4h1.1v-.4z"/>
<path d="M187.8 169.7l.5-.1 .4 .2 .1 .5-.1 .9a.58 .58 0 0 1-.7 .4 .58 .58 0 0 1-.4-.8v-.4zM188 170l-.1 .1a.65 .65 0 0 0-.1 .7 .65 .65 0 0 0 .6 .4l.1-.3a.58 .58 0 0 0 .1-.6 .58 .58 0 0 0-.6-.3z"/>
<path d="M208.4 155.9h1.8v-.7h.4v.7h1.7v.5h-1.7v.3h1.1v1.3h-1.1v.4h1.3v.9h.5v.5h-.5v1.1h-.3v-.2h-1v1l-.2 .3h-.5l-.1-.6h.4v-.7h-1.4v-.4h1.4v-.5h-1.9v-.5h1.9v-.4h-1.4v-.5h1.4v-.4h-1.2v-1.3h1.2v-.3h-1.8zM209.3 157.1v.5h.9v-.5zM210.6 157.1v.5h.8v-.5zM210.6 159.8v.5h1v-.5zM210.6 158.9v.4h1v-.4z"/>
<path d="M214.2 160.1l.5-.1 .2 .1 .2 .5v.8a.6 .6 0 0 1-.7 .6 .6 .6 0 0 1-.5-.8v-.7zM214.4 160.3l-.2 .2a.65 .65 0 0 0-.1 .7 .65 .65 0 0 0 .6 .4l.2-.3a.58 .58 0 0 0 0-.7 .58 .58 0 0 0-.5-.3z"/>
</g>
<!-- layer: 0 -->
<g fill="none" stroke="#000" stroke-width=".21">
<path d="M55.8 57.9l24 16.5M57.1 58.5l-1.3-.6 1.1 1M67.1 77.8l-1.4 .7 1.5-.2M115 74.4h-35.2l-14.1 4.1M115 74.4l31.8 4M136.2 60.9l1.4-.6-1.2 1M137.6 60.3l-22.6 14.1M145.3 78l1.5 .4-1.6 .1M192.5 69.2l.5-1.4v1.4M193 67.8l-2.5 14.2h31M219.7 68.8l16.3 15.9h18.5M220.9 69.7l-1.2-.9 .9 1.2"/>
<path d="M93.1 97.8l1.1-1-.7 1.3M94.2 96.8l-17.5 21.8h23.3M174.7 84.2l1.5-.1-1.3 .6M176.2 84.1l-13.8 4"/>
</g>
<!-- layer: TOS_K3 -->
<g fill="none" stroke="#000" stroke-width=".21">
<path d="M54.6 62.5v1M54.6 63.7v.2M54.6 64v1.5M54.6 65.6v.2M54.6 66v1.4M54.6 67.6v.2M54.6 67.9v1.5M54.6 69.5v.2M54.6 69.8v1.5M54.6 71.5v.1M54.6 71.8v1.5M54.6 73.4v.2"/>
<path d="M54.6 73.7v1.1M136.8 62.5v1M136.8 63.7v.2M136.8 64v1.5M136.8 65.6v.2M136.8 66v1.4M136.8 67.6v.2M136.8 67.9v1.5M136.8 69.5v.2M136.8 69.8v1.5M136.8 71.5v.1M136.8 71.8v1.5"/>
<path d="M136.8 73.4v.2M136.8 73.7v1.1M189.1 67.8h7.7M197.8 67.8h1M199.8 67.8h8.7M209.5 67.8h1M211.5 67.8h8.7M221.1 67.8h1.1M223.1 67.8h8.7M232.8 67.8h1M234.8 67.8h7.7M65.8 81.9v1.1"/>
<path d="M65.8 83.1v.2M65.8 83.5v1.4M65.8 85.1v.1M65.8 85.4v1.5M65.8 87v.2M65.8 87.4v1.4M65.8 89v.1M65.8 89.3v1.4M65.8 90.9v.2M65.8 91.3v1.4M65.8 92.9v.1M65.8 93.2v1.1"/>
<path d="M148 81.9v1.1M148 83.1v.2M148 83.5v1.4M148 85.1v.1M148 85.4v1.5M148 87v.2M148 87.4v1.4M148 89v.1M148 89.3v1.4M148 90.9v.2M148 91.3v1.4M148 92.9v.1"/>
<path d="M148 93.2v1.1"/>
</g>
<!-- layer: TOS_K1 -->
<path d="M67.1 76.8l-1.4 1.7M67.3 77.1l-1.6 1.4M67.5 77.4l-1.8 1.1" fill="none" stroke="#000" stroke-width=".21"/>
<!-- layer: TOS_M1 -->
<path d="M217.2 79.8h2" fill="none" stroke="#000" stroke-width=".34"/>
<!-- layer: TOS_K2 -->
<g fill="none" stroke="#000" stroke-width=".21">
<path d="M142.4 79.8l-.5 .2M143.1 79.5l-.5 .2M143.8 79.3l-.4 .1M144.6 79.1l-.5 .1M145.3 79l-.4 .1M146.1 78.9h-.4M146.9 78.8h-.5M147.6 78.7l-.4 .1M148 78.7h.4M148.7 78.7l.5 .1M149.5 78.8l.5 .1M150.3 78.9l.4 .1"/>
<path d="M151 79l.5 .1M151.8 79.2l.4 .1M152.6 79.4l.4 .1M153.3 79.7l.4 .1M154 79.9l.4 .2M132.5 93.5v.4M132.5 94.3v.4M132.5 95v.5M132.6 92.7l-.1 .5M132.6 95.8v.5M132.7 91.9l-.1 .5M132.7 96.6v.4"/>
<path d="M132.8 91.2l-.1 .4M132.8 97.4l.1 .4M133 90.4l-.1 .5M133 98.1l.1 .4M133.2 89.7l-.2 .4M133.2 98.8l.1 .5M133.4 88.9l-.1 .5M133.4 99.6l.2 .4M133.7 88.2l-.2 .4M134 87.5l-.2 .4M134.4 86.8l-.2 .4M134.8 86.2l-.2 .4"/>
<path d="M135.2 85.5l-.3 .4M135.6 84.9l-.2 .3M136.1 84.3l-.3 .3M136.6 83.7l-.3 .3M137.2 83.1l-.4 .4M137.7 82.6l-.3 .3M138.3 82.1l-.3 .3M139 81.6l-.4 .3M139.6 81.2l-.4 .3M140.3 80.8l-.4 .3M141 80.4l-.5 .2M141.6 80.1l-.3 .2"/>
<path d="M154.7 80.2l.4 .2M155.4 80.6l.4 .2M156.1 81l.3 .2M156.7 81.4l.4 .2M157.4 81.9l.3 .2M158 82.3l.3 .3M158.6 82.8l.3 .3M159.1 83.4l.3 .3M159.6 83.9l.3 .4M160.1 84.5l.3 .4M160.6 85.2l.3 .3M161.1 85.8l.2 .4"/>
<path d="M161.4 86.4l.3 .4M161.8 87.1l.2 .4M162.2 87.8l.1 .4M162.5 88.5l.1 .4M162.5 99.9l-.2 .4M162.7 89.3l.2 .4M162.8 99.2l-.2 .4M163 90l.1 .4M163 98.4l-.1 .4M163.2 90.7l.1 .5M163.2 97.6l-.1 .5M163.3 91.5l.1 .4"/>
<path d="M163.4 96.9l-.1 .5M163.4 92.3l.1 .4M163.4 96.1v.5M163.5 93l.1 .5M163.5 95.4v.4M163.6 93.8v.5M163.6 94.6v.4M133.7 100.3l.2 .4M134 101l.2 .4M134.4 101.7l.2 .4M134.8 102.3l.2 .4M135.2 103l.3 .4"/>
<path d="M135.6 103.7l.3 .3M136.1 104.3l.3 .3M136.6 104.8l.3 .3M137.2 105.4l.3 .3M137.7 105.9l.4 .3M138.3 106.4l.4 .3M139 106.9l.3 .2M139.6 107.3l.4 .3M140.3 107.7l.4 .2M141 108.1l.3 .2M141.6 108.4l.5 .2M142.4 108.7l.4 .2"/>
<path d="M143.1 109l.4 .1M143.8 109.2l.5 .1M144.6 109.4l.4 .1M145.3 109.5l.5 .1M146.1 109.7h.4M146.9 109.8h.4M147.6 109.8h.5M148.9 109.8h-.5M149.6 109.7l-.4 .1M150.4 109.6l-.4 .1M151.2 109.5h-.5M151.9 109.3l-.4 .1"/>
<path d="M152.6 109.1l-.4 .1M153.4 108.8l-.4 .2M154.1 108.6l-.4 .1M154.8 108.2l-.4 .2M155.5 107.9l-.4 .2M156.2 107.5l-.4 .2M156.8 107l-.4 .3M157.5 106.6l-.4 .3M158.1 106.1l-.4 .3M158.7 105.6l-.4 .3M159.2 105.1l-.3 .3M159.7 104.5l-.3 .3"/>
<path d="M160.2 103.9l-.3 .4M160.7 103.3l-.3 .4M161.1 102.6l-.2 .4M161.5 102l-.2 .3M161.9 101.3l-.2 .4M162.2 100.6l-.2 .4"/>
</g>
<text font-size="8.6" x="25.8" y="24.1">《枠 JF金具 埋込要領》</text>
<g font-size="7.5">
<text x="96.2" y="151.6">注）１．枠裏面４ヶ所にJF金具を面一になる様にたたき込みの事。</text>
<text x="102.1" y="161.4">２．ネジ孔センターと金具ミゾは平行に取付の事。</text>
<text x="102.1" y="171">３．部品番号は最終枝番を使用の事。</text>
</g>
<text font-size="6.5" x="248.7" y="204.5">H094U10005</text>
<text font-size="6.2" x="212" y="197.6">三 角 法</text>
<text font-size="6" x="82.8" y="117.6">枠裏面</text>
<g font-size="5.3">
<text x="203.9" y="183.8">番号</text>
<text x="214.1" y="183.8">名 称</text>
<text x="233.5" y="183.8">員数</text>
<text x="242.4" y="183.8">材質・規格</text>
<text x="264.2" y="183.8">部品図番</text>
<text x="280.5" y="183.8">備 考</text>
<text x="203.2" y="191.6">度</text>
<text x="203.2" y="188">尺</text>
<text x="217.7" y="191.6">付</text>
<text x="234.6" y="191.6">認</text>
<text x="234.6" y="188">承</text>
<text x="246.9" y="188">検</text>
<text x="247.3" y="191.6">図</text>
<text x="268.1" y="191.6">計</text>
<text x="268.1" y="188">設</text>
<text x="280.1" y="188">製</text>
<text x="280.5" y="191.6">図</text>
<text x="179.2" y="194.4">設指</text>
<text x="203.6" y="195.4">角</text>
<text x="234.6" y="195.4">名</text>
<text x="203.2" y="199">法</text>
<text x="234.6" y="199">称</text>
<text x="149.2" y="205.7">記 号</text>
<text x="159.8" y="205.7">年月日</text>
<text x="170.4" y="205.7">担 当</text>
<text x="182.4" y="205.7">変 更 理 由</text>
<text x="234.6" y="206.4">番</text>
</g>
<g font-size="4.9">
<text x="179.2" y="188.7">設指</text>
<text x="179.2" y="199.7">設指</text>
<text x="86.4" y="206">上</text>
</g>
<g font-size="4.5">
<text x="89.7" y="72.9">JF金具</text>
<text x="88" y="80.2">MDQ-703</text>
<text x="199.2" y="81.4">ネジ孔センタ－</text>
<text x="241.7" y="84.1">金具ミゾ</text>
</g>
<text font-size="4.3" x="240.2" y="197.9">枠 JF金具 埋込要領図</text>
<g font-size="3.4">
<text x="161.6" y="198.9">17/01/13</text>
<text x="171.6" y="199">三日月裕美</text>
<text x="185.4" y="199">TJ-0069 新規出図</text>
</g>
<g font-size="3.2">
<text x="224" y="188.6">16/12/15</text>
<text x="240.2" y="194.2">H094 １７ラシッサ 室内用窓 一般窓</text>
</g>
<g font-size="2.7">
<text x="240.5" y="188.4">黒石</text>
<text x="248.1" y="208.8">承認日：2017/01/13</text>
</g>
<g font-size="1.8">
<text x="251.8" y="188.2">梶原邦彦</text>
<text x="260.7" y="188.2">加地謙一</text>
</g>
<g font-size="1.6">
<text x="273.2" y="187.1">三日月裕</text>
<text x="275.7" y="189.1">美</text>
<text x="285.3" y="187.1">三日月裕</text>
<text x="287.7" y="189.1">美</text>
</g>
</svg>
